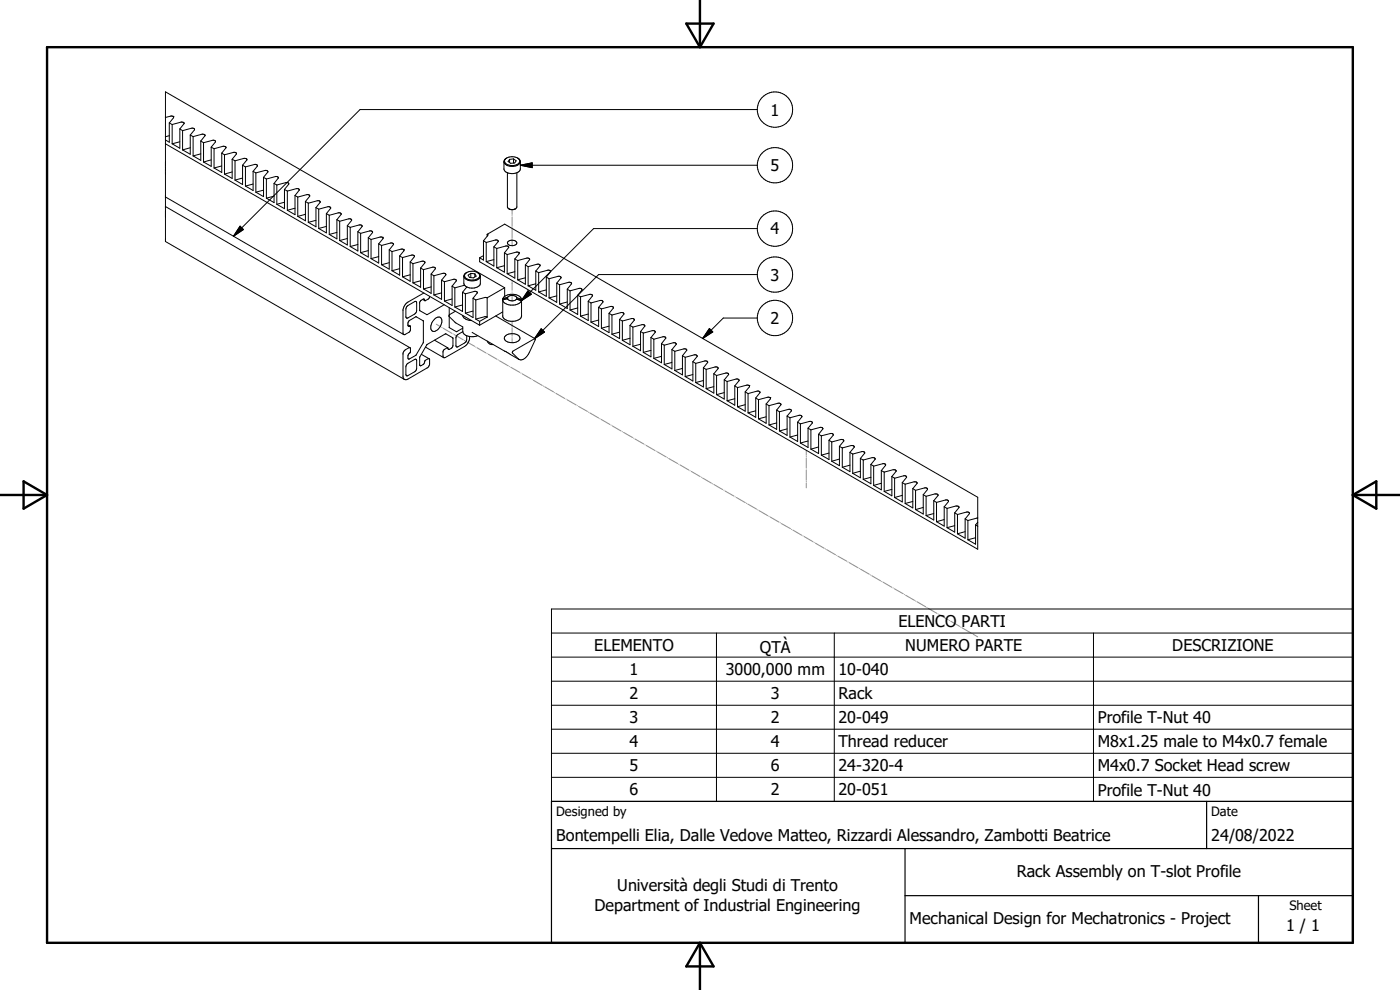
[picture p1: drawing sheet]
<svg xmlns="http://www.w3.org/2000/svg" width="297mm" height="210mm" viewBox="0 0 297 210" stroke-linecap="round" stroke-linejoin="round" font-family="sans-serif">
<g fill="none" stroke="#8c8c8c" stroke-width=".21">
<path d="M108.6 44.5v1M108.6 45.7v.1M108.6 46v2M108.6 48.3h.1M108.6 48.6v2M108.6 50.8v.1M108.6 51.1v1M108.6 59.5v.2M108.6 59.9v1.7M92.6 68.8l.9 .5M93.7 69.5h.1M94 69.6l1.9 1.1"/>
<path d="M96.1 70.8l.1 .1M96.4 71l1.9 1.1M98.5 72.2h.1M98.8 72.4l1.9 1.1M100.9 73.6h.1M101.2 73.8l1.9 1.1M103.3 75h.1M103.6 75.1l1.9 1.1M105.7 76.4h.1M106 76.5l1.9 1.1M108.1 77.8h.1M108.4 77.9l1.9 1.1"/>
<path d="M108.6 61.9v.1M108.6 62.4v1.4M108.6 68.2v.9M108.6 69.3h.1M108.6 69.5v1.8M108.6 71.6h.1M108.6 71.8v.9M110.5 79.1v.1M110.8 79.3l1.9 1.1M112.9 80.5h.1M113.2 80.7l1.8 1.1M115.3 81.9h.1"/>
<path d="M115.5 82l1.9 1.1M117.7 83.3h.1M117.9 83.4l1.9 1.1M120.1 84.7h.1M120.3 84.8l1.9 1.1M122.5 86v.1M122.7 86.2l1.9 1.1M124.8 87.4l.1 .1M125.1 87.6l1.9 1.1M127.2 88.8h.1M127.5 89l1.9 1M129.6 90.2h.1"/>
<path d="M129.9 90.4l1.9 1M132 91.6h.1M132.3 91.7l1.9 1.1M134.4 92.9v.1M134.7 93.1l1.9 1.1M136.8 94.3l.1 .1M137.1 94.5l1.9 1.1M139.2 95.7h.1M139.5 95.9l1.9 1.1M141.6 97.1h.1M141.9 97.3l1.8 1M144 98.5h.1"/>
<path d="M144.3 98.6l1.9 1.1M146.4 99.9h.1M171 95.5v1.1M171 96.8v.1M171 97.1v2.1M171 99.5h.1M171 99.8v2.1M146.7 100l1.8 1.1M148.8 101.2v.1M149.1 101.4l1.8 1.1M151.2 102.6h.1M151.4 102.8l1.9 1.1"/>
<path d="M153.6 104h.1M153.8 104.2l1.9 1M156 105.4h.1M156.2 105.5l1.9 1.1M158.3 106.8h.1M158.6 106.9l1.9 1.1M160.7 108.2h.1M161 108.3l1.9 1.1M163.1 109.5l.1 .1M163.4 109.7l1.9 1.1M165.5 110.9h.1M165.8 111.1l1.9 1"/>
<path d="M167.9 112.3h.1M168.2 112.5l1.9 1M170.3 113.7h.1M170.6 113.8l1.9 1.1M171 102.1v.1M171 102.4v1.1M172.7 115.1h.1M173 115.2l1.9 1.1M175.1 116.4v.1M175.4 116.6l1.8 1.1M177.5 117.8h.1M177.8 118l1.9 1.1"/>
<path d="M179.9 119.2h.1M180.2 119.4l1.8 1.1M182.3 120.6h.1M182.6 120.7l1.8 1.1M184.7 122h.1M184.9 122.1l1.9 1.1M187 123.3l.1 .1M187.3 123.5l1.9 1.1M189.5 124.7h.1M189.7 124.9l1.9 1.1M191.9 126.1h.1M192.1 126.3l1.9 1.1"/>
<path d="M194.2 127.5h.1M194.5 127.6l1.9 1.1M196.6 128.9h.1M196.9 129l1.9 1.1M199 130.3h.1M199.3 130.4l1.9 1.1M201.4 131.6l.1 .1M201.7 131.8l1.9 1.1M203.8 133l.1 .1M204.1 133.2l1.9 1.1M206.2 134.4h.1M206.5 134.5l.9 .6"/>
</g>
<g fill="none" stroke="#000" stroke-width=".21">
<path d="M35.1 30.5l66.7 38.5M35.9 26.1l.6 .3M35.9 26.1v4.1l-.8-.5M35.9 28.8l-.8 .2M36.5 26.4v4.1M36.5 26.4l1.9-.5a.39 .39 0 0 1 .4 0 .39 .39 0 0 1 .2 .4l-.8 1.1M36.7 24.7h.1M36.7 24.7l-.4-.1-1.2 .3M36.7 24.7l.1 .3-.9 1.1M38.2 27.4l.5 .3M38.2 27.4v4l-1.7-.9M38.2 30.1l-1.7 .4"/>
<path d="M38.7 27.7v4.1M38.7 27.7l1.9-.5a.41 .41 0 0 1 .7 .4l-.9 1.1M40.4 28.7l.6 .3M40.4 28.7v4l-1.7-.9M40.4 31.3l-1.7 .5M41 29v4.1M41 29l1.8-.5a.39 .39 0 0 1 .5 0 .39 .39 0 0 1 .2 .3l-.9 1.1M42.6 29.9l.6 .4M42.6 29.9v4.1l-1.6-.9M42.6 32.6l-1.6 .5M43.2 30.3v4.1M43.2 30.3l1.9-.5a.41 .41 0 0 1 .6 .3l-.9 1.1"/>
<path d="M44.8 31.2l.6 .3M44.8 31.2v4.1l-1.6-.9M44.8 33.9l-1.6 .5M45.4 31.5v4.1M45.4 31.5l1.9-.5a.39 .39 0 0 1 .4 0 .39 .39 0 0 1 .2 .4l-.9 1.1M47 32.5l.6 .3M47 32.5v4.1l-1.6-1M47 35.2l-1.6 .4M47.6 32.8v4.1M49.3 33.8l.6 .3M49.3 33.8v4l-1.7-.9M49.3 36.5l-1.7 .4"/>
<path d="M49.9 34.1v4.1M49.9 34.1l1.8-.5 .5 .1 .2 .2-.9 1.2M50 32.4l-.5-.1-1.9 .5M50 32.4h.1M50 32.4l.1 .3-.8 1.1M51.5 35.1l.6 .3M51.5 35.1v4l-1.6-.9M51.5 37.8l-1.6 .4M52.1 35.4v4.1M53.7 36.3l.6 .4M53.7 36.3v4.1l-1.6-.9M53.7 39l-1.6 .5"/>
<path d="M54.3 36.7v4.1M54.5 35l-.4-.1-2 .5M54.5 35h.1M54.5 35l.1 .3-.9 1M55.9 37.6l.6 .4M55.9 37.6v4.1l-1.6-.9M56.5 38v4M56.7 36.2l-.4-.1-2 .6M56.7 36.2l.1 .3-.9 1.1M56.7 36.2h.1M58.1 38.9l.6 .3M58.1 38.9v4.1l-1.6-1"/>
<path d="M58.7 39.2v4.1M58.7 39.2l1.9-.5a.39 .39 0 0 1 .5 0 .39 .39 0 0 1 .1 .4l-.8 1.1M58.9 37.5l-.4-.1-2 .6M58.9 37.5h.1M58.9 37.5l.2 .2-1 1.2M106.9 34.4a2.15 2.15 0 0 0 3.5 0M107.4 33.6a2.14 2.14 0 0 1 2.9 .4 1.52 1.52 0 0 1-2.2 1.1 .87 .87 0 0 1-.9-.4 .87 .87 0 0 1 0-1M107.4 33.6l-.2 .1M107.5 33.5l-.1 .1M107.6 36.7v7.2a1.14 1.14 0 0 0 1.7 .4M108.1 33.8v.7M108.9 33.7l.6 .4-.3 .5h-.9l-.5-.3 .3-.5"/>
<path d="M108.9 33.7v.9M108.9 33.7l-.8 .1M109.7 36.7v7.2a1.13 1.13 0 0 1-1.6 .4M109.8 33.5l.4 .4 .2 .3v1.6a2.05 2.05 0 0 1-3.1 .7l-.4-.7v-1.6l.3-.5M110.4 35.1h50.3M110.4 35.1l2.5-.6v1.1zM160.7 23.2h-84.3l-26.9 26.9M35.1 41.8l50.6 29.2M35.1 43.8l51.9 30M50.9 48l.7 .7-2.1 1.4zM55.9 40.3l-1.6 .5M58.1 41.6l-1.6 .4"/>
<path d="M60.4 40.2l.6 .3M60.4 40.2v4.1l-1.7-1M60.4 42.9l-1.7 .4M61 40.5v4.1M61 40.5l1.8-.5a.39 .39 0 0 1 .5 0 .39 .39 0 0 1 .1 .4l-.8 1.1M62.6 41.5l.6 .3M62.6 41.5v4l-1.6-.9M62.6 44.2l-1.6 .4M63.2 41.8v4.1M63.2 41.8l1.9-.5a.41 .41 0 0 1 .6 .4l-.9 1M64.8 42.7l.6 .4M64.8 42.7v4.1l-1.6-.9"/>
<path d="M64.8 45.5l-1.6 .4M65.4 43.1v4.1M65.4 43.1l1.9-.5a.39 .39 0 0 1 .4 0 .39 .39 0 0 1 .2 .4l-.9 1M67 44l.6 .4M67 44v4.1l-1.6-.9M67 46.7l-1.6 .5M67.6 44.4v4.1M67.6 44.4l1.9-.5a.41 .41 0 0 1 .6 .3l-.9 1.1M69.2 45.3l.7 .4M69.2 45.3v4.1l-1.6-.9M69.2 48l-1.6 .5M69.9 45.7v4"/>
<path d="M69.9 45.7l1.8-.5a.39 .39 0 0 1 .5-.1 .39 .39 0 0 1 .1 .4l-.8 1.1M71.5 46.6l.6 .3M71.5 46.6v4.1l-1.6-1M71.5 49.3l-1.6 .4M72.1 46.9v4.1M72.1 46.9l1.8-.5a.41 .41 0 0 1 .7 .4l-.9 1.1M73.7 47.9l.6 .3M73.7 47.9v4.1l-1.6-1M73.7 50.6l-1.6 .4M74.3 48.2v4.1M75.9 49.2l.6 .3M75.9 49.2v4l-1.6-.9"/>
<path d="M75.9 51.9l-1.6 .4M76.5 49.5v4.1M76.5 49.5l1.9-.5a.41 .41 0 0 1 .6 .4l-.9 1M76.7 47.8l-.5-.1-1.9 .5M76.7 47.8h.1M76.7 47.8l.1 .2-.9 1.2M78.1 50.4l.6 .4M78.1 50.4v4.1l-1.6-.9M78.1 53.2l-1.6 .4M78.7 50.8v4.1M80.3 51.7l.7 .4M80.3 51.7v4.1l-1.6-.9"/>
<path d="M80.3 54.4l-1.6 .5M81 52.1v4.1M81 52.1l1.8-.5a.39 .39 0 0 1 .5-.1 .39 .39 0 0 1 .1 .4l-.8 1.1M81.1 50.3h.1M81.1 50.3h-.4l-2 .5M81.1 50.3l.2 .3-1 1.1M82.6 53l.6 .4M82.6 53v4.1l-1.6-.9M82.6 55.7l-1.6 .5M83.2 53.4v4M84.8 54.3l.6 .3M84.8 54.3v4.1l-1.6-1"/>
<path d="M84.8 57l-1.6 .4M85.4 54.6v4.1M85.4 54.6l1.9-.5a.39 .39 0 0 1 .4 0 .39 .39 0 0 1 .2 .4l-.9 1.1M85.6 52.9h.1M85.6 52.9h-.5l-1.9 .5M85.6 52.9l.1 .3-.9 1.1M87 55.6l.6 .3M87 55.6v4.1l-1.6-1M87 58.3l-1.6 .4M87.6 55.9v4.1M89.2 56.9l.6 .3M89.2 56.9v4l-1.6-.9"/>
<path d="M89.2 59.6l-1.6 .4M89.8 57.2v4.1M90 55.5l-.5-.1-1.9 .5M90 55.5h.1M90 55.5l.1 .3-.9 1.1M91.5 58.1l.6 .4M91.5 58.1v4.1l-1.7-.9M92.1 58.5v4.1M92.2 56.7h-.4l-2 .5M92.2 56.7l.1 .1M92.3 56.8l.1 .2-.9 1.1M93.7 59.4l.6 .4"/>
<path d="M93.7 59.4v4.1l-1.6-.9M94.3 59.8v4.1M94.3 59.8l1.9-.5a.39 .39 0 0 1 .4-.1 .39 .39 0 0 1 .2 .4l-.9 1.1M94.4 58h-.5l-1.8 .5M94.4 58h.1M94.5 58l.1 .3-.9 1.1M98.4 58.6a2.05 2.05 0 0 0 3.2 .6l.3-.6M98.4 58.6v1.5a2.07 2.07 0 0 0 3 .7l.5-.5v-1.7M99 57.8l-.4 .3-.2 .5M99.9 58l-.6 .4 .3 .5 .8 .1 .6-.4-.3-.5M99.9 58l.8 .1M99.9 58v.9"/>
<path d="M100.7 58.1v.7M101.3 57.8l.1 .1M101.5 58a.81 .81 0 0 1 .2 .9 .81 .81 0 0 1-.9 .4 1.84 1.84 0 0 1-2.2-.8 1.54 1.54 0 0 1 2-.9l1 .4 .3 .6M102.6 54.2l-.8 .5M102.6 51.1v4.1l-.8-.5M102.6 51.1l.6 .3M103.2 51.4l1.9-.5a.39 .39 0 0 1 .4 0 .39 .39 0 0 1 .2 .4l-.9 1.1M103.2 51.4v4.1M103.4 49.7h.1M103.4 49.7l3.7-2.1 100.3 57.9v11l-105.6-61v-.8M103.4 49.7l.1 .3-.9 1.1M103.4 49.7v.4"/>
<path d="M104.8 55.1l-1.6 .4M104.8 52.4v4l-1.6-.9M104.8 52.4l.6 .3M105.4 52.7l1.9-.5a.39 .39 0 0 1 .4 0 .39 .39 0 0 1 .2 .4l-.9 1M105.4 52.7v4.1M107 53.6v4.1l-1.6-.9M107 56.4l-1.6 .4M107 53.6l.6 .4M107.6 54v4.1M107.8 51.2a1.24 1.24 0 0 1 1.9 .4 1.14 1.14 0 0 1-2.1-.1zM108 44.3h.1M109.2 54.9v4.1l-1.6-.9"/>
<path d="M109.2 57.6l-1.6 .5M109.2 54.9l.6 .4M109.8 55.3v4.1M110 53.5h.1M110 53.5h-.5l-1.9 .5M110 53.5l.1 .4-.9 1M111.5 56.2v4.1l-1.7-.9M111.5 58.9l-1.7 .5M111.5 56.2l.5 .4M112 56.6v4M112.2 54.8h-.5l-1.9 .5M112.2 54.8h.1"/>
<path d="M112.2 54.8l.2 .2-.9 1.2M113.7 57.5v4.1l-1.7-1M113.7 57.5l.6 .3M114.3 57.8v4.1M114.4 56.1h-.5l-1.9 .5M114.4 56.1h.1M114.5 56.1l.1 .3-.9 1.1M115.9 58.8v4.1l-1.6-1M115.9 58.8l.6 .3M116.5 59.1l1.9-.5a.41 .41 0 0 1 .6 .4l-.9 1.1M116.5 59.1v4.1M116.7 57.4l-.4-.1-2 .5"/>
<path d="M116.7 57.4h.1M116.7 57.4l.1 .2-.9 1.2M160.7 48.5h-34.8l-15.3 15.3M160.7 58.2h-33.7l-13.6 13.7M86.3 65.1l1.7-1.1 .2-.1 .2 .2-.1 2.1-.3 .4-1.6 .9-.2-.1-.1-.2v-1.6zM86.3 77.3l1.7-1 .2-.1 .2 .2v1.7l-.2 .5-1.8 1.1h-.2l-.1-.3v-1.6zM86.5 68.9l.5 .3M87 69.2h-.3a.96 .96 0 0 1 .1-1.2l1.5-.8 1.5 .9v4.6l-1.5 2.6-1.6 .9a.96 .96 0 0 1 .1-1.2l.3-.3v-.8l-.2-.2-1 .6-.4 .6v5.1l.3 .5M87 69.2l.1 .8-.3 .4-.9 .6h-.2M89.4 75.2l1.6 .9M89.9 62.2l-3.4 1.9-.8 1-.2 .6v5.1l.2 .2M90.1 63.8l-.1-.3-.2-.1-.7 .6-.1 1.9 1.6 .9 3.6-2.2"/>
<path d="M90.3 73.6l3.8 2.3M91.1 62.9l-.2 .5-.7 .4-.5-.3M91.5 60.9l-1.7 .4M92.2 72.2l2.8 1.6M92.4 67.5a.81 .81 0 0 1 1-.2 .81 .81 0 0 1 .3 1.1 2.04 2.04 0 0 1-1.9 1.9 1.72 1.72 0 0 1 .4-2.6zM93.7 62.1l-1.6 .5M94.5 70.8h.1M94.5 70.8l-3.9 2.3-1.6 2.7v1.7l.2 .1a1.02 1.02 0 0 0 .9-.9l.1-.3 .7-.3h.2v1.2l-.3 .7-4.3 2.4-.7 .1M94.6 70.8l1.5 .9v1.6a.97 .97 0 0 1-.9 .8l-.2-.3M95 73.8l-.8 .4-.2 .2v1.3l.1 .2M95.3 67.2l.1 2.3 1.4 .9 1.4-.8M95.3 65.3v1.6"/>
<path d="M95.3 66.8h.1M95.9 60.7l.6 .4M95.9 60.7v4.1l-1.6-.9M95.9 63.4l-1.6 .5M96.5 61.1v4M96.6 66l-1.2 .7-.1 .4a7.5 7.5 0 0 0 2.9 2.2l.1 1.3 .7 .6M98.1 62l.6 .3M98.1 62v4.1l-1.6-1M98.1 64.7l-1.6 .4M98.2 66.9a1.72 1.72 0 0 0 1.8 1.1M98.2 70.4l-1 .5-.4 .5v2.1l.1 .1h.3l1.5-1a1.52 1.52 0 0 0 .3-1.4M98.6 60.5l-2.1 .6"/>
<path d="M98.7 62.3v4.1M99 60.9h.1M99 60.9l-.9 1.1M99.6 71.4a2.34 2.34 0 0 1-1 2.1l-4.1 2.3-.4 .1M100 68h.1M100 67.9v.1M100.2 70.5l9.9 5.8M100.4 63.3l.5 .3M100.4 63.3v4.1l-1.7-1M100.4 66l-1.7 .4M100.9 63.6v4.1M100.9 67.7l.9 .5"/>
<path d="M101.1 61.9l-.5-.1-1.9 .5M101.1 61.9h.1M101.1 61.9l.2 .2-.9 1.2M101.4 71.2l-.9 .2-1.5-.2M101.8 68.2v.8M103.4 63.2v4.1M103.4 63.2l-.5-.1-2 .5M103.4 67.3l-.5-.1-2 .5M103.4 67.3l-1.6 .9M103.4 72.4l.6 .6 .6 .1M105.2 67l8.3 4.9M106.7 66.2l-4.9 2.8"/>
<path d="M106.7 63.3v3.8a2.3 2.3 0 0 0 3.2 .8l.5-.3 .2-.5v-3.6M106.7 63.3l.8 .1M106.7 63.3a2.53 2.53 0 0 1 3.9 0v.2M107.1 61l-72-41.5v31.7l50.7 29.3M107.1 61v1.9M107.1 61l-3.7 2.2M107.2 71.2a2.28 2.28 0 0 1 3 .3 .97 .97 0 0 1-1 1.1 1.76 1.76 0 0 1-2.2-.8zM107.7 63.1v.3M107.7 63.1l-1 .2M107.7 63.1a1.27 1.27 0 0 1 1.9 0M108.8 74.6l4.7-2.7-1.2 2.9a1.92 1.92 0 0 1-2.2 1.5l-1.4-1.4zM109.6 63.5a1.3 1.3 0 0 1-1.9-.2l-1 .3a2.3 2.3 0 0 0 3.2 .9l.5-.3 .2-.4"/>
<path d="M109.6 63.5l1 .3M109.6 63.1v.4M109.6 63.1l1 .4M109.7 63.5h.9M110.6 63.7v.1M112 61.7l.7 .7-2.1 1.4zM113.7 60.2l-1.7 .4M114.8 69.8l.7 .6-2.1 1.5zM115.9 61.5l-1.6 .4M118.1 60.1v4l-1.6-.9M118.1 62.8l-1.6 .4M118.1 60.1l.6 .3"/>
<path d="M118.7 60.4l1.9-.5a.39 .39 0 0 1 .4 0 .39 .39 0 0 1 .2 .4l-.9 1M118.7 60.4v4.1M120.3 61.3v4.1l-1.6-.9M120.3 64.1l-1.6 .4M120.3 61.3l.6 .4M120.9 61.7l1.9-.5a.41 .41 0 0 1 .6 .3l-.8 1.1M120.9 61.7v4.1M122.6 62.6v4.1l-1.7-.9M122.6 65.3l-1.7 .5M122.6 62.6l.6 .4M123.2 63l1.8-.5a.39 .39 0 0 1 .5-.1 .39 .39 0 0 1 .2 .4l-.9 1.1M123.2 63v4.1"/>
<path d="M124.8 63.9v4.1l-1.6-.9M124.8 66.6l-1.6 .5M124.8 63.9l.6 .4M125.4 64.3v4M127 65.2v4.1l-1.6-1M127 67.9l-1.6 .4M127 65.2l.6 .3M127.6 65.5l1.9-.5a.39 .39 0 0 1 .4 0 .39 .39 0 0 1 .2 .4l-.9 1.1M127.6 65.5v4.1M127.8 63.8l-.4-.1-2 .6M127.8 63.8h.1M127.8 63.8l.1 .3-.9 1.1"/>
<path d="M129.2 66.5v4.1l-1.6-1M129.2 69.2l-1.6 .4M129.2 66.5l.6 .3M129.8 66.8v4.1M131.4 67.8v4l-1.6-.9M131.4 70.5l-1.6 .4M131.4 67.8l.6 .3M132 68.1l1.9-.5a.39 .39 0 0 1 .5 0 .39 .39 0 0 1 .1 .3l-.8 1.1M132 68.1v4.1M132.2 66.4l-.4-.1-2 .5M132.2 66.4h.1M132.2 66.4l.1 .3-.9 1.1"/>
<path d="M133.7 69v4.1l-1.7-.9M133.7 71.8l-1.7 .4M133.7 69l.6 .4M134.3 69.4v4.1M135.9 70.3v4.1l-1.6-.9M135.9 73l-1.6 .5M135.9 70.3l.6 .4M136.5 70.7l2-.6 .5 .2v.2l-.9 1.1M136.5 70.7v4.1M136.7 68.9h-.6l-1.8 .5M136.7 68.9h.1M136.7 68.9l.1 .3-.9 1.1"/>
<path d="M138.1 71.6v4.1l-1.6-.9M138.1 74.3l-1.6 .5M138.1 71.6l.6 .4M138.7 72l1.9-.5a.39 .39 0 0 1 .4-.1 .39 .39 0 0 1 .2 .4l-.9 1.1M138.7 72v4M138.9 70.2h.1M140.3 72.9v4.1l-1.6-1M140.3 75.6l-1.6 .4M140.3 72.9l.6 .3M140.9 73.2l1.9-.5a.41 .41 0 0 1 .6 .4l-.9 1.1M140.9 73.2v4.1M142.5 74.2v4.1l-1.6-1"/>
<path d="M142.5 76.9l-1.6 .4M142.5 74.2l.7 .3M143.2 74.5l1.8-.5a.39 .39 0 0 1 .5 0 .39 .39 0 0 1 .1 .4l-.8 1.1M143.2 74.5v4.1M144.8 75.5v4l-1.6-.9M144.8 78.2l-1.6 .4M144.8 75.5l.6 .3M145.4 75.8v4.1M147 76.7v4.1l-1.6-.9M147 79.5l-1.6 .4M147 76.7l.6 .4M147.6 77.1v4.1"/>
<path d="M147.8 75.3h-.4l-2 .5M147.8 75.3v.1M147.8 75.4l.1 .2-.9 1.1M149.2 78v4.1l-1.6-.9M149.2 78l.6 .4M149.8 78.4v4.1M150 76.6h-.5l-1.9 .5M150 76.6h.1M150 76.6l.1 .3-.9 1.1M150.5 69.7l.7 .7-2.1 1.4zM151.4 79.3v4.1l-1.6-.9M151.4 79.3l.6 .4"/>
<path d="M152 79.7v4M152.2 77.9h-.5l-1.9 .5M152.2 77.9h.1M152.2 77.9l.1 .3-.9 1.1M154.4 79.2l-.3-.1-2.1 .6M154.4 79.2h.1M154.5 79.2l.1 .2-1 1.2M160.7 67.5h-7.3l-4.3 4.3M149.2 80.7l-1.6 .5M151.4 82l-1.6 .5M153.6 80.6v4.1l-1.6-1M153.6 83.3l-1.6 .4"/>
<path d="M153.6 80.6l.7 .3M154.3 80.9l1.8-.5a.41 .41 0 0 1 .7 .4l-.9 1.1M154.3 80.9v4.1M155.9 81.9v4.1l-1.6-1M155.9 84.6l-1.6 .4M155.9 81.9l.6 .3M156.5 82.2v4.1M158.1 83.1v4.1l-1.6-.9M158.1 85.9l-1.6 .4M158.1 83.1l.6 .4M158.7 83.5l1.9-.5a.39 .39 0 0 1 .4 0 .39 .39 0 0 1 .2 .3l-.9 1.1M158.7 83.5v4.1"/>
<path d="M158.9 81.8h.1M158.9 81.8l-.5-.1-1.9 .5M158.9 81.8l.1 .3-.9 1M160.3 84.4v4.1l-1.6-.9M160.3 87.2l-1.6 .4M160.3 84.4l.6 .4M160.9 84.8v4.1M162.5 85.7v4.1l-1.6-.9M162.5 88.4l-1.6 .5M162.5 85.7l.6 .4M163.1 86.1l1.9-.5a.39 .39 0 0 1 .4-.1 .39 .39 0 0 1 .2 .4l-.8 1.1M163.1 86.1v4"/>
<path d="M163.3 84.3h.1M163.3 84.3h-.5l-1.9 .5M163.3 84.3l.1 .3-.9 1.1M164.8 87v4.1l-1.7-1M164.8 89.7l-1.7 .4M164.8 87l.6 .4M165.4 87.4v4M167 88.3v4.1l-1.6-1M167 91l-1.6 .4M167 88.3l.6 .3M167.6 88.6l1.9-.5a.39 .39 0 0 1 .4 0 .39 .39 0 0 1 .2 .4l-.9 1.1M167.6 88.6v4.1"/>
<path d="M167.7 86.9l-.5-.1-1.8 .6M167.7 86.9h.1M167.8 86.9l.1 .3-.9 1.1M169.2 89.6v4.1l-1.6-1M169.2 92.3l-1.6 .4M169.2 89.6l.6 .3M169.8 89.9v4.1M171.4 90.8v4.1l-1.6-.9M171.4 93.6l-1.6 .4M171.4 90.8l.6 .4M172 91.2v4.1M172.2 89.5l-.5-.1-1.9 .5"/>
<path d="M172.2 89.5h.1M172.2 89.5l.1 .3-.9 1M173.7 92.1v4.1l-1.7-.9M173.7 94.8l-1.7 .5M173.7 92.1l.5 .4M174.2 92.5l1.9-.5a.41 .41 0 0 1 .7 .3l-.9 1.1M174.2 92.5v4M174.4 90.7h-.5l-1.9 .5M174.4 90.7l.1 .1M174.5 90.8l.1 .2-.9 1.1M175.9 93.4v4.1l-1.7-1M175.9 96.1l-1.7 .4"/>
<path d="M175.9 93.4l.6 .4M176.5 93.8l1.9-.6a.39 .39 0 0 1 .4 0 .39 .39 0 0 1 .2 .4l-.9 1.1M176.5 93.8v4M178.1 94.7v4.1l-1.6-1M178.1 97.4l-1.6 .4M178.1 94.7l.6 .3M178.7 95l1.9-.5 .5 .1 .1 .3-.9 1.1M178.7 95v4.1M180.3 96v4.1l-1.6-1M180.3 98.7l-1.6 .4M180.3 96l.6 .3M180.9 96.3l1.9-.5a.39 .39 0 0 1 .4 0 .39 .39 0 0 1 .2 .4l-.9 1.1"/>
<path d="M180.9 96.3v4.1M182.5 97.3v4.1l-1.6-1M182.5 100l-1.6 .4M182.5 97.3l.6 .3M183.1 97.6l1.9-.5 .6 .1 .1 .2-.9 1.1M183.1 97.6v4.1M184.8 98.5v4.1l-1.7-.9M184.8 98.5l.5 .4M185.3 98.9v4.1M187 99.8v4.1l-1.7-.9M187 99.8l.6 .4M187.8 98.4h-.5l-2 .5"/>
<path d="M187.8 98.5l.1 .2-.9 1.1M187.8 98.4v.1M190 99.7l-.5-.1-1.9 .6M190 99.7h.1M190 99.7l.1 .3-.9 1.1M184.8 101.2l-1.7 .5M187 102.5l-1.7 .5M187.6 100.2v4M189.2 101.1v4.1l-1.6-1M189.2 103.8l-1.6 .4M189.2 101.1l.6 .4M189.8 101.5l1.9-.6a.41 .41 0 0 1 .6 .4l-.9 1.1"/>
<path d="M189.8 101.5v4M191.4 102.4v4.1l-1.6-1M191.4 105.1l-1.6 .4M191.4 102.4l.6 .3M192 102.7l1.9-.5 .5 .1 .2 .2-.9 1.2M192 102.7v4.1M193.7 103.7v4.1l-1.7-1M193.7 106.4l-1.7 .4M193.7 103.7l.5 .3M194.2 104l1.9-.5a.41 .41 0 0 1 .7 .4l-.9 1.1M194.2 104v4.1M195.9 105v4l-1.7-.9"/>
<path d="M195.9 107.6l-1.7 .5M195.9 105l.6 .3M196.5 105.3l1.9-.5h.5l.1 .3-.9 1.1M196.5 105.3v4.1M198.1 106.2v4.1l-1.6-.9M198.1 108.9l-1.6 .5M198.1 106.2l.6 .4M198.7 106.6l1.9-.5a.41 .41 0 0 1 .6 .3l-.9 1.1M198.7 106.6v4.1M200.3 107.5v4.1l-1.6-.9M200.3 110.2l-1.6 .5M200.3 107.5l.6 .4"/>
<path d="M200.9 107.9l1.9-.6 .5 .1 .2 .2-1 1.2M200.9 107.9v4M202.5 108.8v4.1l-1.6-1M202.5 111.5l-1.6 .4M202.5 108.8l.6 .3M203.1 109.1v4.1M204.8 110.1v4.1l-1.7-1M204.8 112.8l-1.7 .4M204.8 110.1l.5 .3M205.3 110.4v4.1M205.5 108.7l-.4-.1-2 .5M205.5 108.7h.1"/>
<path d="M205.5 108.7l.1 .3-.8 1.1M207 114.1l-1.7 .4M207 111.4v4l-1.7-.9M207 111.4l.4 .2M207.4 109.9l-2.1 .5M207.4 110.8l-.4 .6M117 129.2h170v40.8h-170zM117 134.3h170M117 139.4h170M152 134.3v35.7M177 134.3v35.7M232 134.3v35.7"/>
<path d="M117 144.5h170M117 149.6h170M117 154.7h170M117 159.8h170M117 164.9h170"/>
<circle cx="164.4" cy="23.3" r="3.8"/>
<circle cx="164.4" cy="35.1" r="3.8"/>
<circle cx="164.4" cy="48.5" r="3.8"/>
<circle cx="164.4" cy="58.2" r="3.8"/>
<circle cx="164.4" cy="67.5" r="3.8"/>
</g>
<path d="M10 10h277v190h-277zM145.6 5h5.8l-2.9 5zM148.5 0v10M0 105h10M5 102.1l5 2.9-5 2.9zM287 105h10M287 105l5-2.9v5.8zM148.5 200v10M148.5 200l2.9 5h-5.8z" fill="none" stroke="#000" stroke-width=".51"/>
<path d="M117 170h170v30h-170zM256 170v10M117 180h170M192 190h95M192 180v20M267 190v10" fill="none" stroke="#000" stroke-width=".25"/>
<path d="M110.4 35.1l2.5-.6v1.1zM50.9 48l.7 .7-2.1 1.4zM112 61.7l.7 .7-2.1 1.4zM114.8 69.8l.7 .6-2.1 1.5zM150.5 69.7l.7 .7-2.1 1.4z" fill="#000" stroke="#000" stroke-width=".21"/>
<g font-size="3.4">
<text x="163.4" y="24.5">1</text>
<text x="163.4" y="36.3">5</text>
<text x="163.4" y="49.7">4</text>
<text x="163.4" y="59.5">3</text>
<text x="163.4" y="68.7">2</text>
<text x="190.6" y="133">ELENCO PARTI</text>
<text x="126.1" y="138.1">ELEMENTO</text>
<text x="133.6" y="143.2">1</text>
<text x="154" y="143.2">3000,000 mm</text>
<text x="161.2" y="138.6">QTÀ</text>
<text x="177.9" y="143.2">10-040</text>
<text x="192.1" y="138.1">NUMERO PARTE</text>
<text x="248.7" y="138.1">DESCRIZIONE</text>
<text x="133.6" y="148.3">2</text>
<text x="163.5" y="148.3">3</text>
<text x="177.9" y="148.3">Rack</text>
<text x="133.6" y="153.4">3</text>
<text x="163.5" y="153.4">2</text>
<text x="177.9" y="153.4">20-049</text>
<text x="232.9" y="153.5">Profile T-Nut 40</text>
<text x="133.6" y="158.5">4</text>
<text x="163.5" y="158.5">4</text>
<text x="177.9" y="158.5">Thread reducer</text>
<text x="232.9" y="158.5">M8x1.25 male to M4x0.7 female</text>
<text x="133.6" y="163.6">5</text>
<text x="163.5" y="163.6">6</text>
<text x="177.9" y="163.6">24-320-4</text>
<text x="232.9" y="163.7">M4x0.7 Socket Head screw</text>
<text x="133.6" y="168.7">6</text>
<text x="163.5" y="168.7">2</text>
<text x="177.9" y="168.7">20-051</text>
<text x="232.9" y="168.8">Profile T-Nut 40</text>
<text x="118" y="178.3">Bontempelli Elia, Dalle Vedove Matteo, Rizzardi Alessandro, Zambotti Beatrice</text>
<text x="257" y="178.4">24/08/2022</text>
<text x="215.7" y="186">Rack Assembly on T-slot Profile</text>
<text x="130.9" y="189">Università degli Studi di Trento</text>
<text x="126.2" y="193.2">Department of Industrial Engineering</text>
<text x="193" y="196">Mechanical Design for Mechatronics - Project</text>
<text x="272.8" y="197.5">1 / 1</text>
</g>
<g font-size="2.7">
<text x="118" y="173.1">Designed by</text>
<text x="257" y="173">Date</text>
<text x="273.6" y="193.1">Sheet</text>
</g>
</svg>
